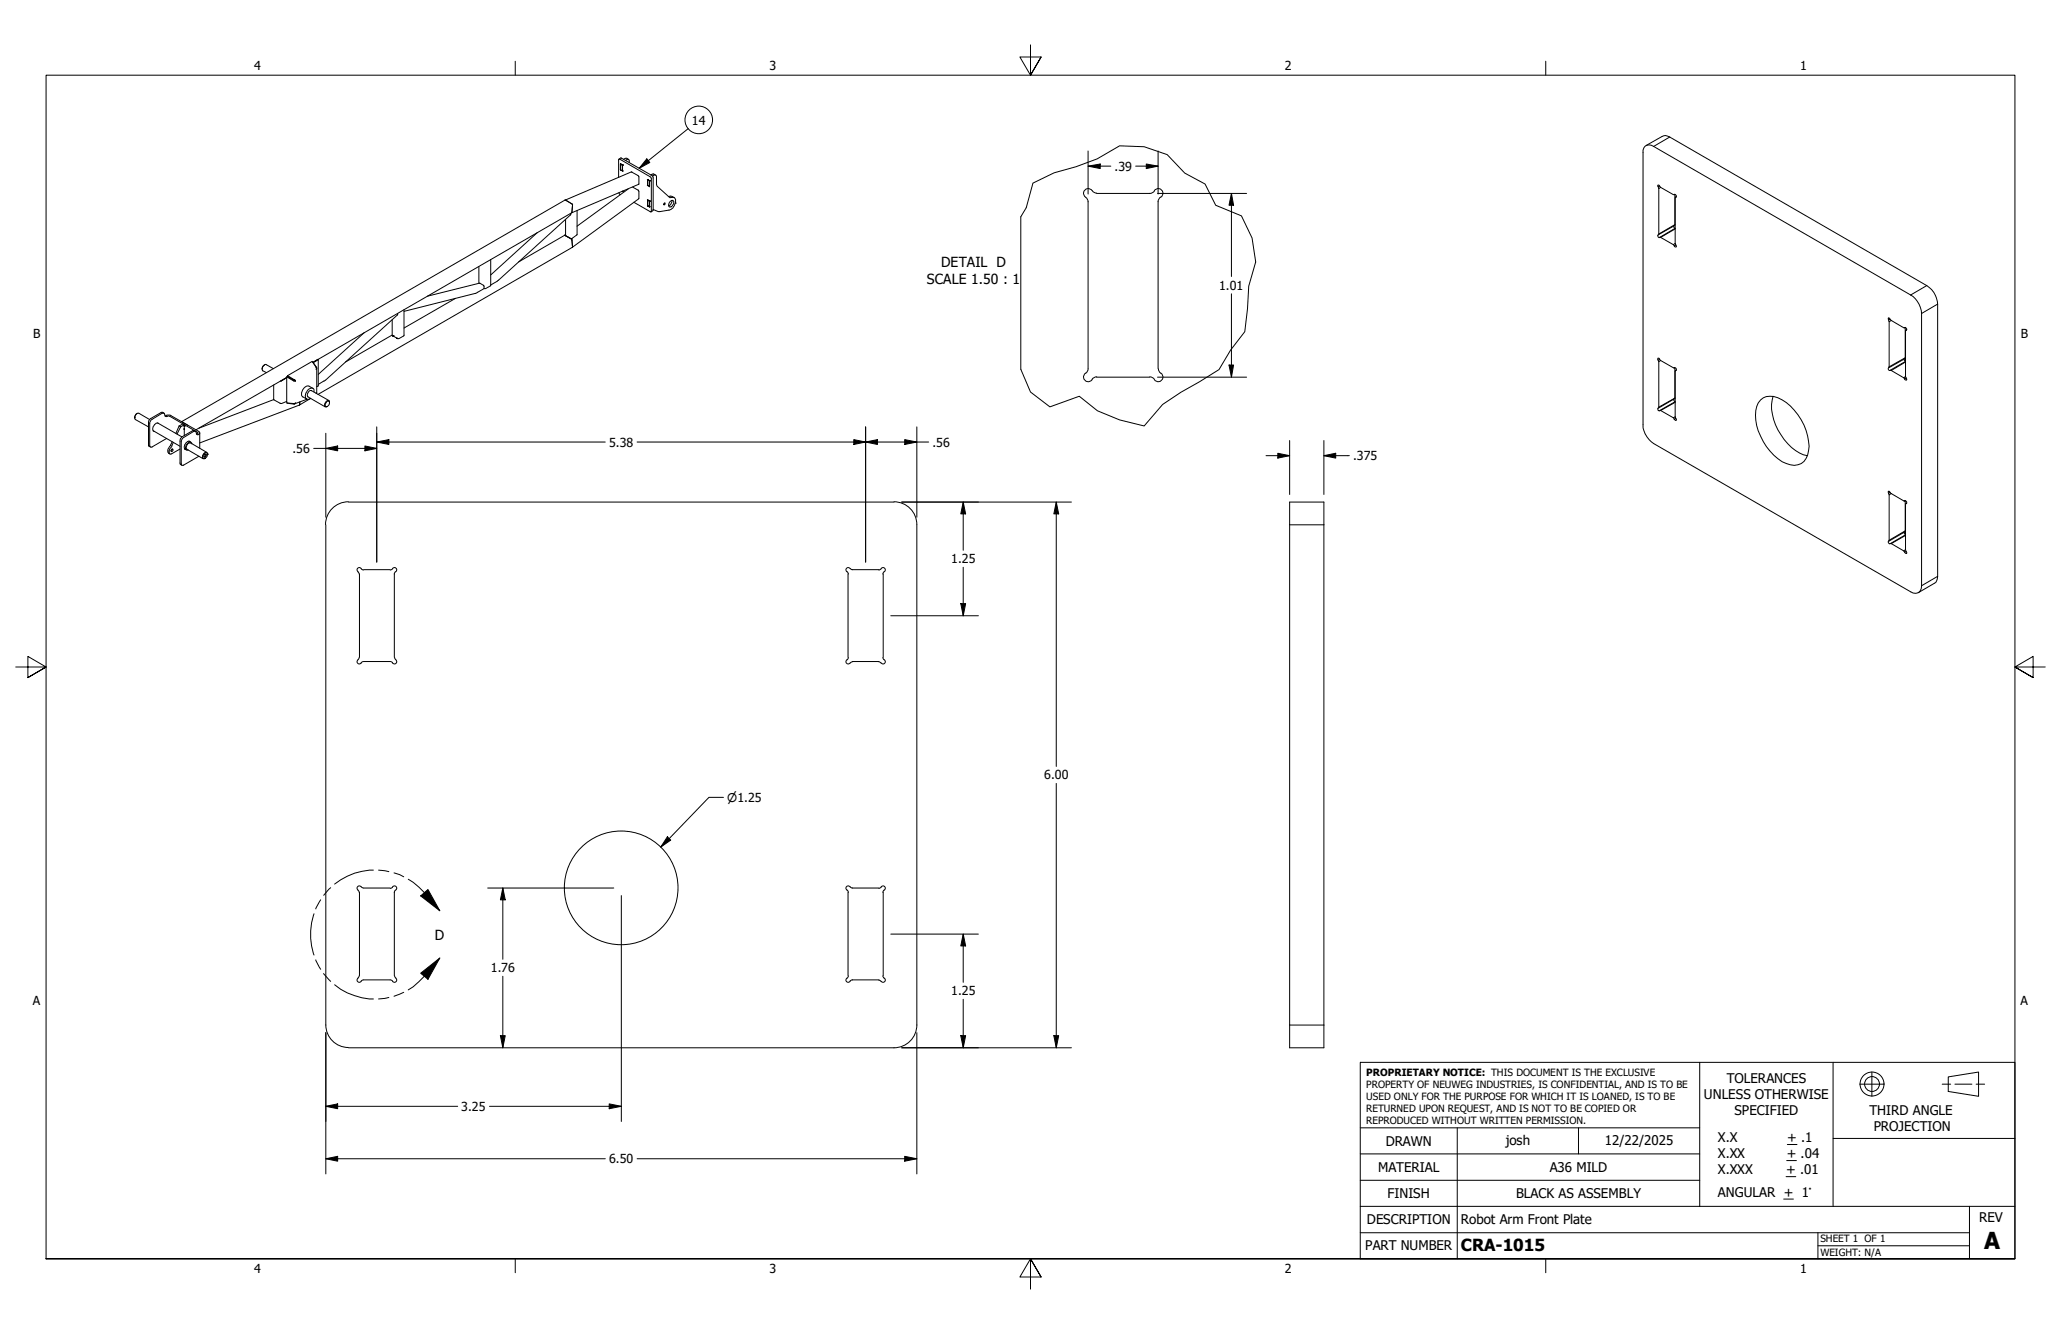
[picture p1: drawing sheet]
<svg xmlns="http://www.w3.org/2000/svg" width="432mm" height="279mm" viewBox="0 0 432 279" stroke-linecap="round" stroke-linejoin="round" font-family="sans-serif">
<!-- layer: Visible (ANSI) -->
<g fill="none" stroke="#000" stroke-width=".21">
<path d="M129.6 37.1l.1-3.8 6.7 3.8 .1 7.2-.2 .1-3.5-2M129.7 33.3l.5-.2 6.6 3.9v7.1l-.4 .3M130 35.5v.1M130 34.4v1.2M130 35.6h.1M130 34.4h.1M130 35.6l.4 .2M130 34.4l.4 .2M130 34.4l.4 .1M130.4 34.5h.1M130.4 35.8h.1M130.4 34.5v.1"/>
<path d="M130.4 34.6v1.2M130.4 34.6h.1M130.7 33.3l.6-.2 .4 .3M131.1 33.6l.2-.1a.3 .3 0 0 1 .4-.1 .3 .3 0 0 1 .1 .3v.3M131.6 39.6l-10.7 7.8M132.5 39.2l1.3 .7v1.8l-13.9 10.1M135.7 37.6h.1M135.6 38.8h.1M135.6 38.8l.1 .1M135.7 37.7l.4 .1zM135.7 38.9l.4 .2M135.7 38.9h.1"/>
<path d="M135.7 38.8l.4 .3M135.7 37.6v1.2M136.1 37.9h.1M136.1 39.1h.1M136.1 37.8h.1M136.1 37.8v.1M136.1 37.8v1.3M136.1 37.9v1.2M136.3 36.6l.5-.2 .6 .3M136.7 36.9l.3-.2a.34 .34 0 0 1 .4 0 .34 .34 0 0 1 .1 .3v1.7l.2 .3 2.6 2.4 .5-.1a.77 .77 0 0 1 .7 1.2l-.5 1-.7 .5-2.4 .3-1.1-.4M241.8 39.9a.98 .98 0 0 1 1.6-.1 .98 .98 0 0 1-.2 1.5M241.9 40l-.5 .4-.5 .1"/>
<path d="M344.7 30.6a1.53 1.53 0 0 1 1.8 .1l53.8 31.1a4.9 4.9 0 0 1 2.3 3.9v57a1.38 1.38 0 0 1-.7 1.4 1.38 1.38 0 0 1-1.6-.1l-53.8-31.1a5 5 0 0 1-2.3-3.9v-57.6zM344.9 30.5l3.3-1.9a1.39 1.39 0 0 1 1.6 .1l53.9 31.1a4.8 4.8 0 0 1 2.3 3.9v57a1.64 1.64 0 0 1-.7 1.5l-3.4 1.9M100.3 55.8v3.5M102.8 54.4v5.4l-1.1 .7h-.3M112.6 48.7l-9.8 8.9M118.3 49.3l1.5 .9 .1 1.6M118.3 49.3l-9.7 5.6M118.4 41.9l13.9-5.9 1.4 .8 .2 .2-.1 1.6-14 6M118.5 49.1l-.2 .2M119.6 44.7v.3l-15.2 13.7-1.6 1M119.8 44.6l.1-1.9-1.5-.8-80.4 46.4M119.8 44.6l-54.2 31.3 .9-.6"/>
<path d="M119.9 51.8l-53.3 30.8M120.9 44.1v5l-1.1 .9h-.2l-1.1-.7v-3.3M129.7 40.4l.3 .4M130.4 40.1h.1M135.6 43.1h.1M135.7 43.1h.1M135.7 41.9v1.2M135.7 41.9h.1M135.7 41.9l.4 .2M135.7 43.1l.4 .2M136.1 42.2h.1M136.1 43.3h.1"/>
<path d="M136.1 42.1h.1M136.1 42.1v.1M136.1 42.2v1.1M140.1 41.1h.6l.5 .3M140.3 42.3a.46 .46 0 0 1 .7-.3 .46 .46 0 0 1 0 .8l-.2 .3a.44 .44 0 0 1-.6 .2 .44 .44 0 0 1-.1-.7zM140.8 42l-.3 .8-.4 .3M141.5 42.5h.1M213.9 45.4v31.9M228 42.2v35M229.7 40.5h11.2M229.8 40.4l-.8-.2a1.05 1.05 0 0 0-1.7-.4 1.05 1.05 0 0 0 .4 1.7l.3 .8M242.6 42.2v35"/>
<path d="M243.2 41.3l-.4 .4-.2 .6M350.7 47.3v.3l.3 .2-3.3 1.9M350.8 40.8l.1-.1v6.5l-3.4 1.9M350.8 40.8l-2.9-1.6-.3-.4h-.3l.2 .7v9.5l-.2 .3a.36 .36 0 0 0 .4 .4M350.8 40.8l.1-.1 .3 .3-.1 .3M351.1 41.3l-.1 .2v9.5l.2 .7h-.3l-.3-.5-2.9-1.5M351.2 41.2l-.1 .1M55.4 76.4l-.3 .3-.2 .6M57.3 77.2l-1.5-.8a.83 .83 0 0 0-.8 .4 .83 .83 0 0 0 .1 .9l.7 .3M58.9 79.8l1.2-.7-19.1 10.9M60.1 79.1l-1.4 .7M60.1 78.9h.1l1.3 .7v.2"/>
<path d="M60.1 78.9v5.5l1.4 .1 .4-.1-.3 .2M60.1 78.9l1.4 .9M60.3 78.7l-.1 .1 1.4 .8v-.1M60.3 78.7l1.3 .8M60.3 78.9h.1M60.7 79.1h.1M61.4 79.5h.1M61.5 79.8h.4M61.5 79.6l.3 .2M61.6 79.6l.2 .2M61.6 79.5l.3 .3M61.8 79.8h.1"/>
<path d="M65.5 75.8l.7 1.2M66.3 76.9l.1 .4h-.2v-.4l-.8-1.2-5.1 3M66.4 77.1l-.1 5.3M66.6 75.2l-.9 .7M66.7 75.3v5.5l-.3 .2M76.3 69.7l-9.6 8.7M82.2 66.9v3.3l.2 .2M82.2 70.2l-9.8 5.6M82.4 70.4h.1M82.4 70.4l.7 .5M83.1 70.9h.1M83.2 70.9h.1"/>
<path d="M83.3 65.7l-.1 .3-15 13.6-1.5 .9M84.6 64.8v5.5l-1 .6h-.4M89.5 62l11-2.7 .9 .6v.6l-1.8 1-15 3.7M95.4 62.5l-10.8 6.2M227.5 78.1a.98 .98 0 0 0-.2 1.6 .98 .98 0 0 0 1.5-.2M228 77.2l-.2 .6-.3 .4M229.7 79h11.2M229.8 78.9l-.6 .2-.4 .4M240.9 78.9l.5 .2 .5 .4M242.7 77.2l.1 .6 .4 .4M243.2 78.1a.98 .98 0 0 1 .2 1.6 .98 .98 0 0 1-1.6-.2M347.3 75.1h.3l.2 .3 2.9 1.7a.37 .37 0 0 1 .5 .2 .37 .37 0 0 1-.2 .5v9.5l.2 .7-.1 .1-.5-.6-2.8-1.5a.37 .37 0 0 1-.4-.3 .37 .37 0 0 1 .1-.4v-9.5l-.2-.6z"/>
<path d="M350.8 77.1l.1-.1v6.4l-3.4 2.1M351.2 77.5l-.1 .1M399 75.2v.3l.2 .2-3.2 1.8M399 68.6l-2.8-1.5-.5-.6-.1 .1 .2 .8v9.4a.38 .38 0 0 0-.2 .5 .38 .38 0 0 0 .5 .2l2.9 1.7 .2 .4h.3l-.3-.7v-9.6l.2-.1M399 68.6h.2v6.5l-3.5 1.9M399 68.6h.2l.3 .3-.1 .3M399.5 69.1l-.1 .1M28.2 87.5h.1M28.8 86.6l-.4 .2-.2 .7M31.4 87.9l-2.3-1.3a.89 .89 0 0 0-.7 1.3l2.7 1.5M32.1 90.2l5.6 3.3M33 88.6l5.1 2.9"/>
<path d="M33.2 88.7a.74 .74 0 0 0-1.1 .6l-.1 .7 .3 .4M34.4 86.6l-.6-.2-2.3 1.3-.3 .4-.1 5.3 .4 .2M34.5 87.1l.5-.2h.6l6.1 3.5a.38 .38 0 0 1-.1 .6 .38 .38 0 0 1-.5-.4 .32 .32 0 0 0-.2-.3 .32 .32 0 0 0-.3 .1l-2.3 1.4-.3 .5v4.8a.32 .32 0 0 0 .1 .3 .32 .32 0 0 0 .4 0l3.2-1.8M35.9 94.2l.1-.1a.23 .23 0 0 1 .3 .2 .23 .23 0 0 1-.3 .3l-.2-.1zM36 94.1l-.2 .3M36.1 92.5l-.3 .7a1.45 1.45 0 0 0-.5 1.7l.3 .2M36.3 92.6l-.3 .9a1.31 1.31 0 0 0-.4 1.6l2.1-1.1M37.5 89.2l-.7 1.6M37.5 89.2l.3 .2M37.8 89.4l-.7 1.5M38.1 88.3l1.3 .8M38.5 89.9h.1"/>
<path d="M38.6 89.3h.1M38.6 89.8v.1M38.6 89.2v.1M38.6 89.9h.1M38.6 89.2v-.2l-.8 .4M38.6 89.2h.1M38.6 89.3v.5M38.6 89.9v1.3M38.6 89l-.2-.2-.9 .4M38.7 89.2h.1M38.7 94l.4 .2M39.6 92.4l.4 .2"/>
<path d="M39.8 92.5a.74 .74 0 0 0-1.1 .6l-.1 .8 .3 .3M40.2 93a.5 .5 0 0 0-.5-.4 .5 .5 0 0 0-.5 .3l-.3 .8a.42 .42 0 0 0 .1 .5 .42 .42 0 0 0 .4 0M41 90.4l-.6-.2-2.3 1.3-.3 .4-.1 5.3 .4 .3M41.1 90.9a.27 .27 0 0 0 .3-.1 .27 .27 0 0 0 .1-.2l-5.9-3.4h-.5a.41 .41 0 0 1-.5-.1 .41 .41 0 0 1-.1-.4l-.3-.2-.2 .1-2.3 1.3-.3 .6v4.8a.32 .32 0 0 0 .1 .3 .32 .32 0 0 0 .4 0l3-1.8M41.8 90.7v3.2M42.8 95.2l.1-.1a.27 .27 0 0 1 .4 .2 .27 .27 0 0 1-.2 .3 .22 .22 0 0 1-.3 .1 .22 .22 0 0 1 0-.3zM42.9 94.9l.1-.1a.4 .4 0 0 1 .5 .2 .4 .4 0 0 1-.1 .4l-.1 .3a.45 .45 0 0 1-.7 .3 .45 .45 0 0 1 0-.8zM42.9 95.1a.25 .25 0 0 1 .2 .4 .25 .25 0 0 1-.4 .1M43.3 94.7l-3.4-1.9a.89 .89 0 0 0-.7 1.3l3.3 2M43.5 95.1a.48 .48 0 0 0-.5-.4 .48 .48 0 0 0-.5 .5l-.1 .5a.34 .34 0 0 0 .2 .4 .34 .34 0 0 0 .4-.1M43.5 95.1h.1M57.3 80.6v3.1l1.5 .8 1.3-.4"/>
<path d="M57.3 83.7l-15.6 6M60.2 84.4l1.4 .2v-.1M62.7 84.8l-20.9 8M62.8 84.2l-.1 .6M64.3 83.6l-2.6 1M65.1 83.4l-2.4 1.4M65.2 81.8l3.7 2.1M65.3 81.9a.8 .8 0 0 0-.9 1l.1 .2 3.6 2.1M65.5 81.3l-.7-.4a1.53 1.53 0 0 0-1.6 1.8l.2 .4 .9 .5-.2 .1 .1-.1M65.8 82.1a.6 .6 0 0 0-.2-.8 .6 .6 0 0 0-.8 .2 1.43 1.43 0 0 0-.5 2.1l.7-.2M68.5 84.1a.36 .36 0 0 1 .5 0 .36 .36 0 0 1 0 .5l-.1 .2a.41 .41 0 0 1-.6 .4 .41 .41 0 0 1 0-.7zM69 84.3a.38 .38 0 0 0-.3-.4 .38 .38 0 0 0-.4 .3l-.3 .6a.36 .36 0 0 0 .2 .4 .36 .36 0 0 0 .4 0"/>
<path d="M350.7 83.6l-.1 .2 .4 .3-3.3 1.9M368.9 83.8a3.7 3.7 0 0 1 4.5 0 12.4 12.4 0 0 1 5.6 9.7 4.4 4.4 0 0 1-1.6 3.6 4.7 4.7 0 0 1-4.9-1 12.3 12.3 0 0 1-4.6-10.1l.5-1.6zM371.5 83a10.3 10.3 0 0 0 2.3 9 8.5 8.5 0 0 0 4.9 3.4M68.3 109.9v104.8M73 105.1a4.8 4.8 0 0 0-4.8 4.8M73 105.2h114.3M75 119.8l.2 .4M76.2 119.4l-.4-.1a.5 .5 0 0 0-.8-.4 .5 .5 0 0 0 0 .8M76.2 119.3h5.5M82.2 119.1a.5 .5 0 0 1 .9 0 .5 .5 0 0 1-.4 .8l-.1 .3M82.3 119.1l-.5 .3M178.1 119.1a.5 .5 0 0 0-.8 0 .5 .5 0 0 0 .3 .8l.1 .3"/>
<path d="M178.1 119.1l.5 .2M178.6 119.3h5.5M184.1 119.4l.4-.1a.51 .51 0 0 1 .8-.3 .51 .51 0 0 1-.2 .9l-.1 .3M187.3 105.1a4.8 4.8 0 0 1 4.8 4.8M192.1 109.9v104.8M270.2 105.2h7.2v114.3h-7.2zM395.6 102.9h.3l.2 .4 2.9 1.7a.37 .37 0 0 1 .5 .2 .37 .37 0 0 1-.3 .5v9.4l.3 .8-.1 .1-.6-.6-2.6-1.5a.41 .41 0 0 1-.5-.2 .41 .41 0 0 1 .1-.5v-9.6zM399 111.4v.4l.2 .2M399 105l.2-.2v6.5l-3.5 2M399.2 112l-3.2 1.9M399.5 105.4l-.1 .1M75.2 137.7l-.1 .3a.52 .52 0 0 0-.2 .9 .52 .52 0 0 0 .9-.2l.4-.1"/>
<path d="M75.3 120.2v17.5M76.2 138.6h5.5M81.8 138.6l.5 .2M82.6 120.2v17.5M82.7 137.7v.2a.61 .61 0 0 1 .4 .6 .61 .61 0 0 1-.6 .6l-.3-.3M177.4 138.2a.48 .48 0 0 0 0 .7 .48 .48 0 0 0 .7-.1M177.7 120.2v17.5M177.7 137.7l-.2 .5M178.6 138.6h5.5M178.6 138.6l-.5 .3M184.1 138.6l.5 .3M185 137.7l.2 .5"/>
<path d="M185 120.2v17.5M185.3 138.2a.48 .48 0 0 1 0 .7 .48 .48 0 0 1-.7-.1M75 186.5l.2 .4M75.3 186.9v17.4M75.7 185.8a.48 .48 0 0 0-.8-.1 .48 .48 0 0 0 .1 .7M75.7 185.7l.5 .3M76.2 186h5.5M82.2 185.8a.5 .5 0 0 1 .9 0 .5 .5 0 0 1-.4 .7l-.1 .4M82.3 185.8l-.5 .3M82.6 186.9v17.4M177.7 186.9v17.4M178.1 185.8a.5 .5 0 0 0-.8 0 .5 .5 0 0 0 .3 .7l.1 .4"/>
<path d="M178.1 185.7l.5 .3M178.6 186h5.5M184.1 186.1l.4-.2a.51 .51 0 0 1 .8-.2 .51 .51 0 0 1-.2 .8l-.1 .4M185 186.9v17.4M68.3 214.7a4.7 4.7 0 0 0 4.7 4.7M75.2 204.4l-.1 .3a.52 .52 0 0 0-.2 .9 .52 .52 0 0 0 .9-.2l.4-.2M76.2 205.2h5.5M81.8 205.2l.5 .3M82.7 204.4v.2a.61 .61 0 0 1 .4 .6 .61 .61 0 0 1-.6 .5l-.3-.2M177.4 204.9a.5 .5 0 0 0 .1 .8 .5 .5 0 0 0 .7-.3l.4-.2M177.7 204.4l-.2 .5M178.6 205.2h5.5"/>
<path d="M184.1 205.3l.5 .2M185 204.4l.2 .5M185.3 204.9a.48 .48 0 0 1 0 .7 .48 .48 0 0 1-.7-.1M192.1 214.7a4.8 4.8 0 0 1-4.8 4.8h-114.3"/>
<circle cx="139.2" cy="42.7" r=".17"/>
<circle cx="130.1" cy="186" r="11.9"/>
</g>
<!-- layer: Visible Narrow (ANSI) -->
<g fill="none" stroke="#000" stroke-width=".21">
<path d="M347.7 39l-.3 .1M347.9 39.2l-.4 .3M349.8 28.7l-3.3 2M350.8 40.7v.1M350.9 47.1l-3.4 1.9M351 51l-.4 .2M351 47.9l-3.1 1.8M351.1 41.3h.1M351.1 51.3l-.3 .2M403.7 59.8l-3.4 2M347.7 75.2l-.3 .2M347.9 75.5l-.4 .3"/>
<path d="M350.8 77h.1M351.2 77.5l-.1 .1M396 66.9l-.3 .1M396.2 67.1l-.4 .3M399.2 74.9l-3.4 1.9M399.2 68.6h-.2M399.2 78.9l-.4 .2M399.2 75.8l-3 1.8M399.4 79.2l-.4 .2M399.4 69.1v.1M406 63.7l-3.4 2M350.9 83.4l-3.4 1.9"/>
<path d="M351 87.3l-.4 .2M351 84.3l-3.1 1.7M351.1 87.6l-.3 .2M270.2 109.9h7.2M396 103.1l-.3 .2M396.2 103.4l-.4 .2M399.2 104.8l-.2 .1M399.2 111.2l-3.4 2M399.2 115.1l-.4 .3M399.2 112.1l-3 1.8M399.4 115.5l-.4 .1M399.4 105.4v.1"/>
<path d="M406 120.7l-3.4 2M270.2 214.7h7.2"/>
</g>
<!-- layer: Break Line (ANSI) -->
<path d="M213.9 45.4l1.1-1.9 1.4-5.1 4.5-2.2 4.5-1.3 4.5-1.6 4.7-2.8 5.1 .2 4.8 1.7 3.7 3.9 4.3 2.2 2.2 4.5 5.4 2.2 2.2 4.6 .8 5.1-1.5 5-.2 4.7-.6 4.9-3 3.8-2.4 4.1-8 4.8-3.8 2.5-3.9 4.5-5.1-1.3-4.7-1.9-3.8-3-6.1 2.2-4.1-3.1-2-4.8" fill="none" stroke="#000" stroke-width=".21"/>
<!-- layer: Detail Boundary (ANSI) -->
<g fill="none" stroke="#000" stroke-width=".21">
<path d="M65.8 191.4a13.3 13.3 0 0 0 0 8.6M67.2 188.5l-1 1.9M69.3 185.9l-1.5 1.6M78.2 182.2a13 13 0 0 0-8.1 3M79.3 182.2l2.2 .4M82.5 182.8l2.1 .8M85.5 184.1a22.7 22.7 0 0 1 6.6 6.7M88.1 187.6l1.6-1.3 2.4 4.5zM66.2 201l1 2M67.8 203.9l1.5 1.6M70.1 206.2a13.6 13.6 0 0 0 8.1 3M81.5 208.9l-2.2 .3"/>
<path d="M84.6 207.8l-2.1 .9M88.1 203.8l4-3.1-2.4 4.4zM92.1 200.7a24.9 24.9 0 0 1-6.6 6.6"/>
</g>
<path d="M88.1 187.6l1.6-1.3 2.4 4.5zM88.1 203.8l4-3.1-2.4 4.4z" fill="#000"/>
<!-- layer: Border (ANSI) -->
<path d="M107.9 12.8v2.9M215.9 9.4v6.3l-2.2-3.8h4.4l-2.2 3.8 2.2-3.8M323.8 12.8v2.9M3.3 139.7h6.4l-3.9-2.2v4.4l3.9-2.2-3.9 2.2M428.5 139.7h-6.4l3.9-2.2v4.4l-3.9-2.2 3.9 2.2M9.7 263.7v-248h412.4v248h-412.4h412.4M107.9 263.7v2.9M218.1 267.5l-2.2-3.8 2.2 3.8h-4.4l2.2-3.8v6.3M323.8 263.7v2.9" fill="none" stroke="#000" stroke-width=".21"/>
<!-- layer: Title (ANSI) -->
<g fill="none" stroke="#000" stroke-width=".21">
<path d="M285 222.5h137.1v41.2h-137.1zM285 236.2h71.1M305.3 236.2v27.5M330.7 236.2v5.5M356.1 222.5v30.2M374.5 239.7h2M384 222.5v15.9M389.6 227.1h5.1M392.2 224.5v5.1M406.9 227.1h1.8M408.2 225.6l6.3-1.1v5.1l-6.3-1zM409.6 227.1h3.5"/>
<path d="M414 227.1h1.8M422.1 238.4h-38.1v14.3M285 258.2h127.6M285 252.7h137.1M285 247.2h71.1M285 241.7h71.1M373.7 251.1h2M374.2 246.4h2M374.3 243.1h2.1M380.9 258.2v5.5M412.6 252.7v11M380.9 260.9h31.7"/>
<circle cx="392.2" cy="227" r="2.51"/>
<circle cx="392.2" cy="227" r="1.56"/>
</g>
<!-- layer: Symbol (ANSI) -->
<g fill="none" stroke="#000" stroke-width=".21">
<path d="M135.5 33.3l.6 .7-2.2 1.2zM144.2 26.9l-10.3 8.3"/>
<circle cx="146.4" cy="25.1" r="2.89"/>
</g>
<path d="M135.5 33.3l.6 .7-2.2 1.2z" fill="#000"/>
<!-- layer: Dimension (ANSI) -->
<g fill="none" stroke="#000" stroke-width=".21">
<path d="M228 34.8l2.5-.4v.9zM228 34.8h4.7M228 31.6v9M237.9 34.8h4.7M240.2 34.4l2.4 .4-2.4 .5zM242.6 31.6v9M242.5 40.5h18.7M258 40.5l.4 2.5h-.9zM258 40.5v17.4M242.5 79h18.7M257.5 76.5h.9l-.4 2.5zM258 61.5v17.5"/>
<path d="M65.7 93.9h13.2M68.3 93.9l2.4-.5v1zM68.3 90.7v17.6M76.5 93.4l2.4 .5-2.4 .5zM78.9 92.6l2.6-.5v1zM78.9 92.6h47.9M78.9 89.4v28.3M133.5 92.6h61.1M178.9 92.1l2.5 .5-2.5 .5zM181.4 92.6l2.4-.5v1zM181.4 89.4v28.3M189.5 92.1l2.6 .5-2.6 .5z"/>
<path d="M192.1 89.4v18.9M265.2 95.4h5M267.7 94.9l2.5 .5-2.5 .5zM270.2 92.3v11.3M277.4 95.4l2.4-.5v1zM277.4 95.4h5.3M277.4 92.3v11.3M188.9 105.2h35.6M201.8 105.2l.5 2.4h-1zM201.8 105.2v10.1M201.8 118.8v10.2M221.3 105.2l.5 2.4h-1z"/>
<path d="M221.3 105.2v55.3M186.6 129h18.4M201.3 126.4h1l-.5 2.6zM139.8 175.3l.7 .7-2.1 1.4zM151.6 167h-3.1l-10.1 10.4M221.3 164.1v55.4M102.2 186h26.4M105.3 186l.6 2.5h-1.1zM105.3 186v14.9M130.2 187.6v47.3M186.6 195.6h18.4M201.8 195.6l.5 2.5h-1z"/>
<path d="M201.8 195.6v10.1M68.3 216.3v29.6M104.8 216.9h1.1l-.6 2.6zM105.3 204.5v15M188.9 219.5h35.6M192.1 216.3v29.6M201.3 216.9h1l-.5 2.6zM201.8 209.3v10.2M220.8 216.9h1l-.5 2.6zM68.3 231.7l2.4-.5v1zM68.3 231.7h27.6M102.6 231.7h27.6"/>
<path d="M127.6 231.2l2.6 .5-2.6 .5zM68.3 242.7l2.4-.5v1zM68.3 242.7h58.5M133.5 242.7h58.6M189.5 242.2l2.6 .5-2.6 .5z"/>
</g>
<g fill="#000">
<path d="M228 34.8l2.5-.4v.9zM240.2 34.4l2.4 .4-2.4 .5zM258 40.5l.4 2.5h-.9zM257.5 76.5h.9l-.4 2.5zM68.3 93.9l2.4-.5v1zM76.5 93.4l2.4 .5-2.4 .5zM78.9 92.6l2.6-.5v1zM178.9 92.1l2.5 .5-2.5 .5zM181.4 92.6l2.4-.5v1zM189.5 92.1l2.6 .5-2.6 .5zM267.7 94.9l2.5 .5-2.5 .5zM277.4 95.4l2.4-.5v1z"/>
<path d="M201.8 105.2l.5 2.4h-1zM221.3 105.2l.5 2.4h-1zM201.3 126.4h1l-.5 2.6zM139.8 175.3l.7 .7-2.1 1.4zM105.3 186l.6 2.5h-1.1zM201.8 195.6l.5 2.5h-1zM104.8 216.9h1.1l-.6 2.6zM201.3 216.9h1l-.5 2.6zM220.8 216.9h1l-.5 2.6zM68.3 231.7l2.4-.5v1zM127.6 231.2l2.6 .5-2.6 .5zM68.3 242.7l2.4-.5v1z"/>
<path d="M189.5 242.2l2.6 .5-2.6 .5z"/>
</g>
<text font-size="4.9" x="415.7" y="261.6">A</text>
<text font-size="3.5" x="306.1" y="262">CRA-1015</text>
<g font-size="2.9">
<text x="194.2" y="59.4">SCALE 1.50 : 1</text>
<text x="197.2" y="55.9">DETAIL D</text>
<text x="91.1" y="196.8">D</text>
</g>
<g font-size="2.8">
<text x="361.8" y="226.9">TOLERANCES</text>
<text x="357" y="230.3">UNLESS OTHERWISE</text>
<text x="363.4" y="233.6">SPECIFIED</text>
<text x="391.7" y="233.5">THIRD ANGLE</text>
<text x="290.3" y="240">DRAWN</text>
<text x="315.5" y="239.7">josh</text>
<text x="336.2" y="239.8">12/22/2025</text>
<text x="359.9" y="239.3">X.X</text>
<text x="374.5" y="239.3">+ .1</text>
<text x="392.6" y="236.8">PROJECTION</text>
<text x="288.7" y="245.5">MATERIAL</text>
<text x="324.7" y="245.5">A36 MILD</text>
<text x="359.9" y="242.6">X.XX</text>
<text x="359.9" y="245.9">X.XXX</text>
<text x="374.2" y="245.9">+ .01</text>
<text x="374.3" y="242.6">+ .04</text>
<text x="290.7" y="251">FINISH</text>
<text x="317.6" y="251">BLACK AS ASSEMBLY</text>
<text x="359.9" y="250.7">ANGULAR + 1°</text>
<text x="286.4" y="256.4">DESCRIPTION</text>
<text x="306.1" y="256.3">Robot Arm Front Plate</text>
<text x="414.7" y="256">REV</text>
<text x="286" y="261.9">PART NUMBER</text>
</g>
<g font-size="2.6">
<text x="53.3" y="14.7">4</text>
<text x="161.2" y="14.7">3</text>
<text x="269.2" y="14.7">2</text>
<text x="377.1" y="14.7">1</text>
<text x="145" y="26.1">14</text>
<text x="233.5" y="35.8">.39</text>
<text x="255.4" y="60.7">1.01</text>
<text x="6.9" y="70.8">B</text>
<text x="423.4" y="70.8">B</text>
<text x="61.3" y="94.9">.56</text>
<text x="127.6" y="93.5">5.38</text>
<text x="195.4" y="93.5">.56</text>
<text x="283.5" y="96.4">.375</text>
<text x="199.3" y="118">1.25</text>
<text x="218.8" y="163.3">6.00</text>
<text x="102.8" y="203.6">1.76</text>
<text x="199.3" y="208.5">1.25</text>
<text x="6.9" y="210.5">A</text>
<text x="423.3" y="210.5">A</text>
<text x="96.6" y="232.7">3.25</text>
<text x="127.6" y="243.6">6.50</text>
<text x="53.3" y="266.6">4</text>
<text x="161.2" y="266.6">3</text>
<text x="269.2" y="266.6">2</text>
<text x="377.1" y="266.6">1</text>
</g>
<text font-size="2.5" x="152.3" y="167.9">⌀1.25</text>
<g font-size="2.1">
<text x="286.3" y="225.4">PROPRIETARY NOTICE: THIS DOCUMENT IS THE EXCLUSIVE</text>
<text x="286.3" y="227.8">PROPERTY OF NEUWEG INDUSTRIES, IS CONFIDENTIAL, AND IS TO BE</text>
<text x="286.3" y="230.4">USED ONLY FOR THE PURPOSE FOR WHICH IT IS LOANED, IS TO BE</text>
<text x="286.3" y="232.9">RETURNED UPON REQUEST, AND IS NOT TO BE COPIED OR</text>
<text x="286.3" y="235.4">REPRODUCED WITHOUT WRITTEN PERMISSION.</text>
<text x="381.4" y="260.2">SHEET 1 OF 1</text>
<text x="381.4" y="263">WEIGHT: N/A</text>
</g>
</svg>
